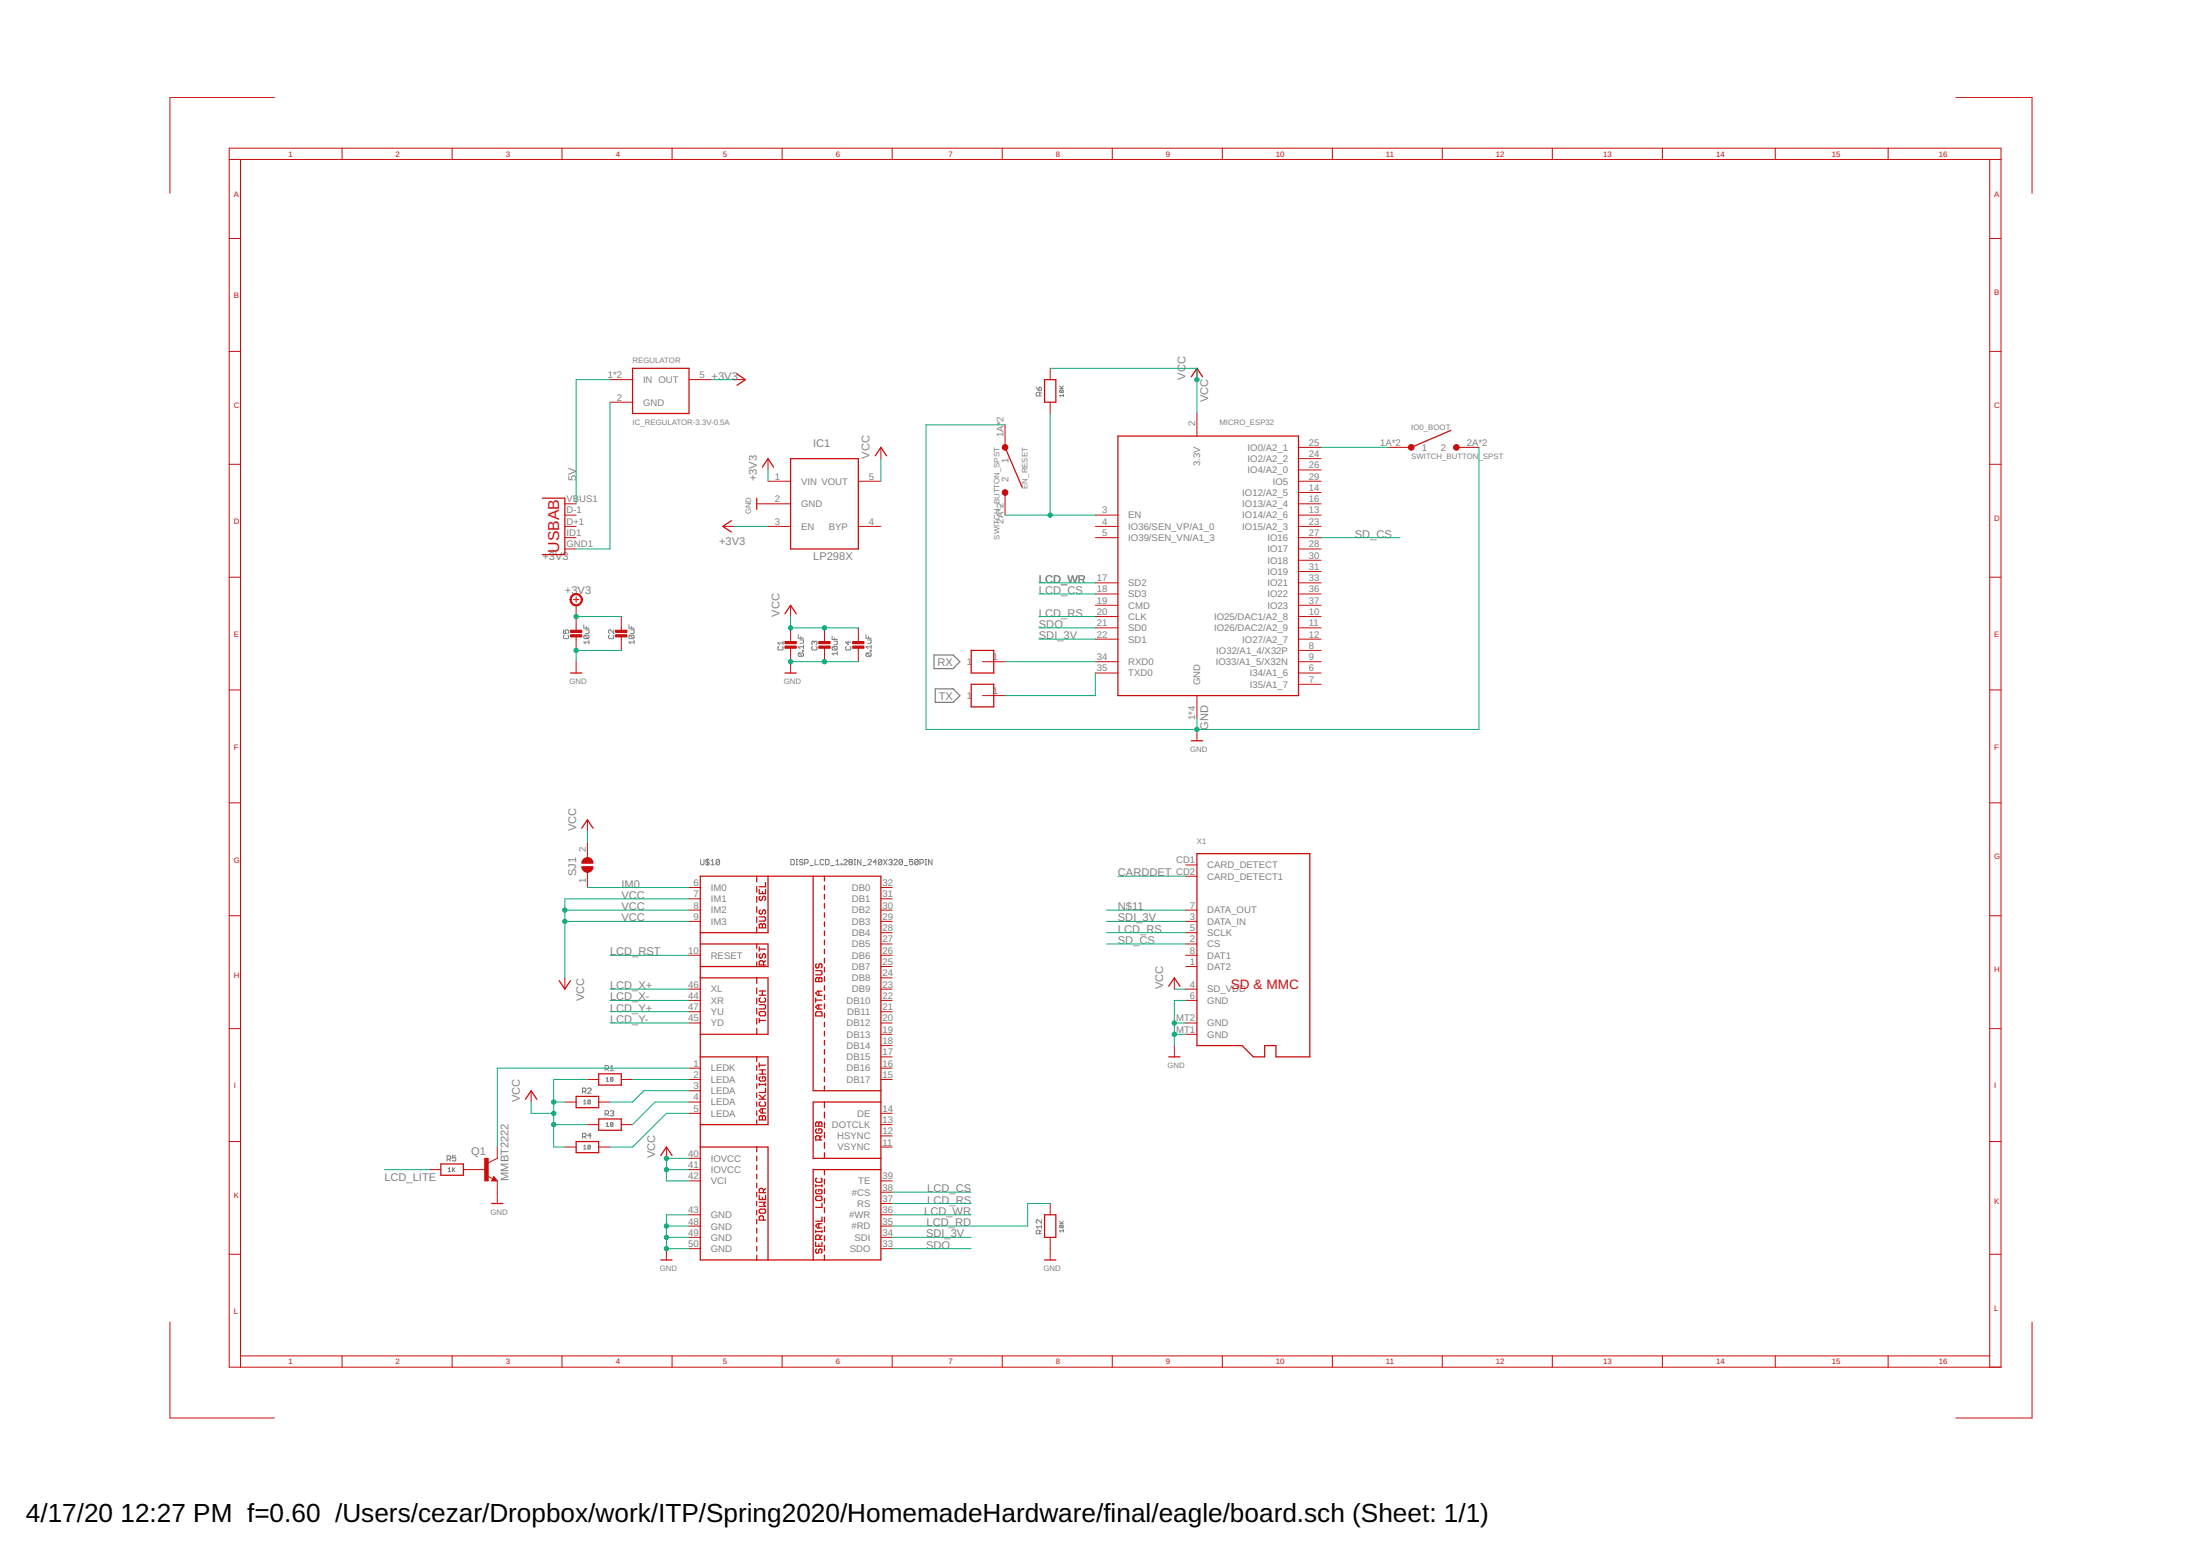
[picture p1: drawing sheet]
<svg xmlns="http://www.w3.org/2000/svg" width="297mm" height="210mm" viewBox="0 0 297 210" stroke-linecap="round" stroke-linejoin="round" font-family="sans-serif">
<g fill="none" stroke="#808080" stroke-width=".14">
<path d="M139.9 52.3l.4 .4M140.4 53.4v-.3l-.1-.1h-.3l-.1 .1v.3h.7M140.4 52.3l.2 .1v.2l-.1 .1h-.2v-.3zM140.6 53l-.2 .2M143.1 52.4h.5M143.1 52.1l.3 .3M143.2 52.7h.3h.1l-.1 .3M143.2 52.7l-.1 .2 .4 .1M143.2 52.7l.3 .3M143.6 53.2v.4M143.6 53.4h-.5l.1 .2M143.6 52.1l-.3 .2"/>
<path d="M76.1 85v.5h.3l-.1-.3 .1-.2h.3l.1 .2-.1 .3M76.2 85.7l-.1 .2v.2l.1 .1h.5l.1-.1v-.2l-.1-.2M78.8 84.3v.5h.7M79 85.7h.4l.1 .2-.1 .3M79 85.7l-.2 .2v.2l.2 .1h.4M79 85.7l.4 .5M79.1 85h.4v.4l-.1 .1h-.3M79.2 84.6v.2M79.5 86.7h-.7l.3 .2M79.5 86.4v.5M82.3 85.7l-.1 .2 .1 .3h.5l.1-.1v-.2l-.1-.2M82.9 85v.5l-.5-.5h-.1l-.1 .2 .1 .3"/>
<path d="M84.9 84.3v.5h.7M85 85.7l-.1 .2v.2l.1 .1h.5M85 85.7h.5l.1 .2-.1 .3M85 85.7l.5 .5M85.2 85h.4v.4l-.1 .1h-.3M85.3 84.6v.2M85.6 86.7h-.7l.3 .2M85.6 86.4v.5M105.1 87.3l-.1 .1 .1 .3h.5l.1-.1v-.2l-.1-.1M105.7 86.6v.4M105.7 86.8h-.7l.3 .2M107.8 85.7v.4h.7"/>
<path d="M107.9 88.1l-.1 .4 .1 .1h.5M107.9 88.1h.5l.1 .2v.2l-.1 .1M107.9 88.1l.5 .5M108 86.4h.5v.3l-.1 .1h-.4M108.1 85.9v.2M108.4 87.8h.1v.1h-.1zM108.5 87.3h-.7l.2 .2M108.5 87.1v.4M109.7 87.3l-.1 .1 .1 .3h.5l.1-.1v-.2l-.1-.1M109.9 86.7l-.1-.1-.2 .1 .1 .3M109.9 86.7l.2-.1 .2 .1v.2l-.1 .1M109.9 86.7v.1"/>
<path d="M112.4 85.9v.4h.7M112.5 87.3h.4l.2 .1v.2l-.2 .1M112.5 87.3l-.1 .1 .1 .3h.4M112.5 87.3l.4 .4M112.6 86.6h.5v.3l-.2 .1h-.3M112.7 86.1v.2M113.1 88.2h-.7l.2 .2M113.1 88v.4M114.3 87.3l-.1 .1 .1 .3h.4l.2-.1v-.2l-.2-.1M114.5 86.6v.4l-.3-.3h.7M116.9 85.7v.4h.7M117 88.1l-.1 .4 .1 .1h.5"/>
<path d="M117 88.1h.5l.1 .2v.2l-.1 .1M117 88.1l.5 .5M117.2 86.4h.4v.3l-.1 .1h-.3M117.3 85.9v.2M117.5 87.8h.1v.1h-.1zM117.6 87.1v.4M117.6 87.3h-.7l.3 .2M94.6 116v.6l.1 .1h.2l.2-.1v-.6M95.5 115.9v.9M95.8 116.1l-.2-.1h-.2l-.1 .2 .1 .2h.2l.2 .2-.2 .1h-.2l-.1-.1M96 116.7h.5M96 116.2l.2-.2v.7"/>
<path d="M97.2 116.1v.5l-.2 .1h-.2l-.1-.1M97.2 116.1l-.2-.1h-.2l-.1 .1v.5M97.2 116.1l-.5 .5M106.8 116h.3l.2 .1v.5l-.2 .1h-.3zM107.5 116.7h.2M107.5 116h.2M107.6 116v.7M108.4 116.1l-.1-.1h-.2l-.2 .2 .2 .2h.2l.1 .2-.1 .1h-.2l-.2-.1M108.6 116.5h.4l.1-.1-.1-.4h-.4v.7M109.3 116.8h.5M110 116v.7h.5M111.2 116.1l-.1-.1h-.2l-.2 .1v.5l.2 .1h.2l.1-.1"/>
<path d="M111.5 116h.3l.1 .1v.5l-.1 .1h-.3zM112.2 116.8h.4M112.9 116.7h.4M112.9 116.2l.2-.2v.7M113.6 116.6h.1v.1h-.1zM113.9 116.1l.1-.1h.3l.1 .1-.5 .6h.5M114.7 116.4l-.1 .1 .1 .2h.3l.1-.1-.1-.2M114.7 116.4l-.1-.2 .1-.2h.3l.1 .1-.1 .3M114.7 116.4h.3M115.3 116.7h.2M115.3 116h.2M115.4 116v.7"/>
<path d="M116.2 116v.7l-.4-.7v.7M116.5 116.8h.4M117.2 116.1l.1-.1h.2l.1 .1-.4 .6h.4M118.3 116.4h-.4l.3-.4v.7M119.1 116.1v.5l-.2 .1h-.2l-.1-.1M119.1 116.1l-.2-.1h-.2l-.1 .1v.5M119.1 116.1l-.5 .5M119.3 116l.5 .7M119.8 116l-.5 .7M120 116.1l.1-.1h.2l.2 .1-.2 .3M120.2 116.4h.1M120.3 116.4l.2 .1-.2 .2h-.2l-.1-.1"/>
<path d="M120.7 116.1l.1-.1h.3l.1 .1-.5 .6h.5M121.9 116.1v.5l-.1 .1h-.3l-.1-.1M121.9 116.1l-.1-.1h-.3l-.1 .1v.5M121.9 116.1l-.5 .5M122.1 116.8h.5M123.3 116h-.5v.4l.2-.2 .3 .2-.2 .3h-.2l-.1-.1M124 116.1v.5l-.2 .1h-.2l-.1-.1M124 116.1l-.2-.1h-.2l-.1 .1v.5M124 116.1l-.5 .5M124.2 116.5h.3l.2-.1v-.3l-.2-.1h-.3v.7M124.9 116.7h.2M124.9 116h.2"/>
<path d="M125 116v.7M125.8 116v.7l-.4-.7v.7M60.4 156.5h.3l.1-.4-.1-.1h-.3v.7M60.5 157.8l.2-.2v.6M60.5 158.2h.4M60.6 156.5l.2 .2M61.1 157.6v.6M61.2 157.9l.2 .3M61.4 157.6l-.3 .4M61.5 156h-.4v.4l.3-.1 .1 .1v.2l-.1 .1-.3-.1M78.7 147.3h.3l.1-.1v-.2l-.1-.1h-.3v.7M78.7 153.4h.3l.1-.1v-.2l-.1-.1h-.3v.7"/>
<path d="M78.8 148.7l.2-.2v.5M78.8 154.7l.2-.1v.5M78.8 149h.3M78.8 155.1h.3M78.9 147.3l.2 .3M78.9 153.4l.2 .3M79.4 147l.1-.1h.2l.1 .1-.4 .6h.4M79.7 148.6l-.1-.1-.2 .1v.3M79.7 148.6v.3l-.1 .1-.2-.1M79.7 154.7l-.1-.1-.2 .1v.3M79.7 154.7v.3l-.1 .1-.2-.1M79.7 148.6l-.3 .3"/>
<path d="M79.7 154.7l-.3 .3M79.8 153.3h-.4l.3-.3v.7M81.7 144.3h.3l.2-.1v-.2l-.2-.2h-.3v.7M81.7 150.4h.3l.2-.1v-.3l-.2-.1h-.3v.7M81.9 145.6l.1-.2v.6M81.9 151.7l.1-.2v.6M81.9 146h.3M81.9 152.1h.3M81.9 144.3l.3 .2M81.9 150.4l.3 .2M82.4 144.1l.2-.3v.7M82.4 144.5h.5"/>
<path d="M82.4 150l.1-.1h.2l.2 .1-.2 .3M82.6 150.3h.1M82.7 150.3l.2 .1-.2 .2h-.2l-.1-.1M82.8 145.5v.4l-.1 .1-.3-.1M82.8 145.5l-.1-.1-.3 .1v.4M82.8 151.6l-.1-.1-.3 .1v.4M82.8 151.6v.4l-.1 .1-.3-.1M82.8 145.5l-.4 .4M82.8 151.6l-.4 .4M140.4 166.5v-.3l-.1-.1-.4 .1v.3h.7M140.6 164.7v.4l-.5-.4-.2 .1v.2l.1 .1M140.6 166.1l-.2 .2"/>
<path d="M140.6 165.6h-.7l.2 .2M140.6 165.4v.4M143.1 165.2h.5M143.1 164.8l.3 .4M143.2 165.4h.3l.1 .1-.1 .2M143.2 165.4l-.1 .3h.4M143.2 165.4l.3 .3M143.6 166.1h-.5l.1 .2M143.6 166v.3M143.6 164.8l-.3 .3"/>
</g>
<path d="M126.1 88.4h2.6l.9 .9-.9 1h-2.6zM126.3 93h2.4l.9 .9-.9 .9h-2.4z" fill="none" stroke="#808080" stroke-width=".17"/>
<g fill="none" stroke="#c90d0c" stroke-width=".17">
<path d="M85.4 49.7h7.6v6.1h-7.6zM99.5 50.5l1.1 .7-1.1 .8M141 51.2h1.6v3.1h-1.6zM150.9 58.9h24.4v35h-24.4zM160.8 50.9l.8-1.2 .8 1.2M195.9 58.1l-5.4 2.3M73.2 67.2h3.1v7.7h-3.1M98.7 70.3l-1.1 .8 1.1 .7M102.2 67.2v1.6M102.9 63.1l.8-1.2 .8 1.2M106.7 61.9h9.2v12.2h-9.2zM118.2 61.5l.7-1.1 .8 1.1"/>
<path d="M135.7 60.4l2.3 5.3M77 90.8h1.5M106 82.8l.7-1.1 .8 1.1M106 90.8h1.5M131.1 87.8h3.1v3h-3.1zM131.1 92.4h3.1v3h-3.1zM160.8 100h1.6M78.5 111.8l.8-1.1 .8 1.1M94.6 118.3h24.3v51.8h-24.3zM102.2 118.3v.7M102.2 119.7v.7M103.4 119.1v.6h-.9"/>
<path d="M103.7 118.3v7.6h-9.1M109.8 118.3v28.9h9.1M111.3 118.3v.6M111.3 119.5v.6M161.6 115.2h15.2v27.5h-4.5v-1.6h-1.5v1.6h-1.6l-1.5-1.6h-6.1zM75.5 132.4l.8 1.1 .7-1.1M94.6 132h9.1v7.6h-9.1M94.6 127.4h9.1v3.1h-9.1M102.2 121v.8M102.2 122.4v.7M102.2 123.8v.7M102.2 125.1v.8"/>
<path d="M102.2 127.4v.6M102.2 128.6v.6M102.2 129.9v.6M102.2 132v.8M102.2 133.4v.7M102.2 134.7v.8M102.2 136.1v.8M102.2 137.5v.7M102.2 138.8v.8M102.5 124.8l.2-.1 .2 .1 .3-.1 .2 .1v.4h-.9zM102.5 120.1v.5h.9v-.5M102.5 127.8v.6"/>
<path d="M102.5 137.5v.5M102.5 123.8h.7l.2 .1v.3l-.2 .1h-.7M102.5 135.6h.7l.2 .2v.2l-.2 .2h-.7M102.5 128.1h.9M102.5 137.8h.9M102.5 134.3h.9M102.5 133.8h.9M102.7 121l-.2 .1v.3l.3 .1 .1-.1v-.3l.3-.1 .2 .1v.3l-.2 .1M102.7 122.8l-.2 .2v.3l.3 .1 .1-.1v-.3l.3-.2 .2 .2v.3l-.2 .1M102.7 128.8l-.2 .1v.3l.3 .1 .1-.1v-.3l.3-.1 .2 .1v.3l-.2 .1M102.7 134.7l-.2 .1v.3l.2 .2h.5l.2-.2v-.3l-.2-.1M102.7 136.5h.5l.2 .2v.3l-.2 .1h-.5l-.2-.1v-.3z"/>
<path d="M102.9 120.3v.3M102.9 124.8v.4M102.9 133.8v.5M103.1 130.3v-.5l-.2-.1h-.2l-.2 .1v.5h.9M103.4 129.7l-.3 .3M110.1 132.1l.2-.1 .3 .1 .2-.1 .2 .1v.4h-.9zM110.1 134.7v.6M110.1 131h.7l.2 .2v.2l-.2 .2h-.7M110.1 135h.9M110.3 130.1l-.2 .1v.3l.3 .2 .2-.2v-.3l.2-.1 .2 .1v.3l-.2 .2M110.3 136.6h.5l.2 .1v.4h-.9v-.4zM110.6 132.1v.4"/>
<path d="M110.6 133.8v.6M110.6 135.7v.5M111 135.7h-.6l-.3 .2 .3 .3h.6M111 133.8h-.6l-.3 .3 .3 .3h.6M111.3 120.7v.7M111.3 122v.6M111.3 123.2v.6M111.3 124.4v.7M111.3 125.7v.6M111.3 126.9v.6M111.3 128.1v.7M111.3 129.3v.7"/>
<path d="M111.3 130.6v.6M111.3 131.8v.7M111.3 133.1v.6M111.3 134.3v.6M111.3 135.5v.6M111.3 136.7v.7M111.3 138v.6M111.3 139.2v.6M157.8 133.1l.8-1.1 .7 1.1M59.5 157.1h3.1v1.5h-3.1zM66.7 159.1l.1 .2h-.3l.2-.3 .3 .3h-.5M71 148.4l.7-1.2 .8 1.2"/>
<path d="M77.8 148h3v1.5h-3zM77.8 154.1h3v1.5h-3zM80.8 144.9h3.1v1.6h-3.1zM80.8 151h3.1v1.6h-3.1zM89.2 156l.8-1.2 .7 1.2M94.6 154.8h9.1v15.3M94.6 142.7h9.1v9.1h-9.1M102.2 142.7v.6M102.2 143.9v.6M102.2 145.1v.6M102.2 146.3v.6M102.2 147.5v.6"/>
<path d="M102.2 148.7v.7M102.2 150v.6M102.2 151.2v.6M102.2 154.8v.7M102.2 156.1v.6M102.2 157.3v.6M102.2 158.5v.6M102.2 159.7v.6M102.5 143.5v.6M102.5 146.2v.3M102.5 150.7l.2-.1 .2 .1 .3-.1 .2 .1v.5h-.9zM102.5 148.4h.9"/>
<path d="M102.5 147.8l.6 .6M102.5 146.4h.9M102.5 145h.9M102.5 144.4h.9M102.5 143.8h.9M102.7 145.4l-.2 .1v.3l.2 .1h.5l.2-.1v-.3l-.2-.1h-.3v.2M102.7 148.7l-.2 .2v.3l.2 .1h.5l.2-.1v-.3l-.2-.2M102.9 144.4v.6M102.9 149.7v.5M102.9 150.7v.5M103.4 146.2v.3M103.4 146.9v.6h-.9"/>
<path d="M103.4 149.7h-.6l-.3 .2 .3 .3h.6M103.4 147.8l-.5 .5M110.1 151.6l.2-.2 .3 .2 .2-.2 .2 .2v.4h-.9zM110.1 159.9v.3M110.3 152.4l-.2 .1v.3l.2 .2h.5l.2-.2v-.3l-.2-.1h-.2v.3M110.3 159l-.2 .2v.2l.2 .2h.5l.2-.2v-.2l-.2-.2M110.6 151.6v.4M110.7 153.9v-.5l-.1-.1h-.3l-.2 .1v.5h.9M111 159.9v.3M111 153.3l-.3 .3M111.3 140.4v.7M111.3 141.7v.6"/>
<path d="M111.3 142.9v.6M111.3 144.1v.7M111.3 145.4v.6M111.3 146.6v.6M111.3 148.8v.7M111.3 150.1v.8M111.3 151.5v.8M111.3 152.9v.7M111.3 154.2v.8M111.3 155.6v.8M111.3 157.9v.7M111.3 159.2v.7"/>
<path d="M118.9 148.8h-9.1v7.6h9.1M118.9 157.9h-9.1v12.2M157.8 142.7h1.5M66.4 162.5h1.5M89.2 170.1h1.5M102.2 160.9v.6M102.2 162.2v.6M102.2 163.4v.6M102.2 164.6v.6M102.2 165.8v.6M102.2 167v.6M102.2 168.3v.6"/>
<path d="M102.2 169.5v.6M102.5 161.4v.5h.9v-.5M102.5 163.3l.2-.1h.5l.2 .1v.3l-.2 .2h-.5l-.2-.2zM102.5 162.3h.9l-.3 .3 .3 .3h-.9M102.9 161.6v.3M103.1 161v-.4l-.2-.2h-.2l-.2 .2v.4h.9M103.1 164.7v-.4l-.2-.2h-.2l-.2 .2v.4h.9M103.4 160.4l-.3 .3M110.1 166.1v.3M110.1 167.7v.5h.9v-.5M110.1 166.2h.9M110.1 160.1h.9"/>
<path d="M110.3 168.6l-.2 .1v.3l.2 .2 .3-.2v-.3l.1-.1 .3 .1v.3l-.2 .2M110.3 160.6l-.2 .1v.3l.2 .1h.5l.2-.1v-.3l-.2-.1h-.2v.2M110.3 161.5h.5l.2 .1v.3l-.2 .2h-.5l-.2-.2v-.3zM110.6 165.2v.6M110.6 167.9v.3M110.7 167.3v-.4l-.1-.2h-.3l-.2 .2v.4h.9M111 162.4v.6h-.9M111 164.3v.5h-.9M111 166.1v.3M111 166.7l-.3 .3M111 165.2h-.6l-.3 .3 .3 .3h.6M111.3 160.4v.7"/>
<path d="M111.3 161.7v.7M111.3 163v.7M111.3 164.3v.7M111.3 165.6v.6M111.3 166.8v.7M111.3 168.1v.7M111.3 169.4v.7M141 170.1h1.6M141 164h1.6v3h-1.6z"/>
</g>
<g fill="none" stroke="#c90d0c" stroke-width=".14">
<path d="M37 13.1h-14.1v13M264.1 13.1h10.3v13M30.9 20h239.3v164.6h-239.3zM30.9 32.2h1.6M30.9 21.5h239.3M32.5 21.5v163.1M46.2 20v1.5M61 20v1.5M75.9 20v1.5M90.7 20v1.5M105.6 20v1.5M120.5 20v1.5"/>
<path d="M135.3 20v1.5M150.2 20v1.5M165 20v1.5M179.9 20v1.5M194.7 20v1.5M209.6 20v1.5M224.5 20v1.5M239.7 20v1.5M254.9 20v1.5M268.6 21.5v163.1M268.6 32.2h1.6M30.9 47.4h1.6"/>
<path d="M82.4 51.2h3M82.4 54.3h3M93 51.2h3.1M99.1 51.2h1.5M135.7 57.3v3.1M141.8 49.7v1.5M141.8 54.3v1.5M161.6 49.7v1.5M161.6 55.8v3.1M268.6 47.4h1.6M30.9 77.9h1.6M30.9 62.7h1.6"/>
<path d="M76.3 68h1.5M76.3 71.1h1.5M76.3 69.5h1.5M76.3 72.6h1.5M76.3 74.1h1.5M97.6 71.1h1.5M102.2 68h4.5M103.7 65h3M103.7 71.1h3M103.7 61.9v1.5M115.9 65h3M115.9 71.1h3"/>
<path d="M118.9 60.4v1.5M135.7 66.5v3M147.9 71.1h3M147.9 69.5h3M147.9 72.6h3M147.9 78.7h3M175.3 65h3.1M175.3 68h3.1M175.3 71.1h3.1M175.3 69.5h3.1M175.3 60.4h3.1M175.3 61.9h3.1"/>
<path d="M175.3 63.4h3.1M175.3 66.5h3.1M175.3 72.6h3.1M175.3 74.1h3.1M175.3 75.6h3.1M175.3 77.2h3.1M175.3 78.7h3.1M187.5 60.4h3M196.6 60.4h3.1M268.6 77.9h1.6M268.6 62.7h1.6M30.9 93.1h1.6"/>
<path d="M77.4 80.9h.8M77.8 80.6v.7M77.8 81.7v3.5M77.8 85.8v2M77.8 89.3v1.5M83.9 83.2v2M83.9 85.8v2M106.7 81.7v1.5M106.7 84.8v1.9M106.7 87.4v3.4M111.3 84.8v1.9M111.3 87.4v1.9"/>
<path d="M115.9 84.8v1.9M115.9 87.4v1.9M132.7 89.3h3M132.7 93.9h3M147.9 83.2h3M147.9 81.7h3M147.9 90.8h3M147.9 80.2h3M147.9 84.8h3M147.9 86.3h3M147.9 89.3h3M161.6 93.9v3"/>
<path d="M161.6 98.5v1.5M175.3 83.2h3.1M175.3 81.7h3.1M175.3 90.8h3.1M175.3 92.4h3.1M175.3 80.2h3.1M175.3 84.8h3.1M175.3 86.3h3.1M175.3 87.8h3.1M175.3 89.3h3.1M268.6 93.1h1.6M30.9 108.4h1.6"/>
<path d="M79.3 110.7v1.5M79.3 113.7v2.1M79.3 117.8v2M93 119.8h1.6M118.9 119.8h1.6M160.1 116.8h1.5M160.1 118.3h1.5M268.6 108.4h1.6M30.9 138.9h1.6M30.9 123.6h1.6M76.3 132v1.5M93 121.3h1.6"/>
<path d="M93 122.9h1.6M93 124.4h1.6M93 128.9h1.6M93 138.1h1.6M93 136.6h1.6M93 135h1.6M93 133.5h1.6M118.9 121.3h1.6M118.9 122.9h1.6M118.9 124.4h1.6M118.9 128.9h1.6M118.9 139.6h1.6"/>
<path d="M118.9 138.1h1.6M118.9 136.6h1.6M118.9 135h1.6M118.9 133.5h1.6M118.9 132h1.6M118.9 130.5h1.6M118.9 127.4h1.6M118.9 125.9h1.6M158.6 132v1.5M160.1 122.9h1.5M160.1 124.4h1.5M160.1 128.9h1.5"/>
<path d="M160.1 139.6h1.5M160.1 138.1h1.5M160.1 135h1.5M160.1 133.5h1.5M160.1 130.5h1.5M160.1 127.4h1.5M160.1 125.9h1.5M268.6 138.9h1.6M268.6 123.6h1.6M30.9 154.1h1.6M58 157.9h1.5M62.6 157.9h3"/>
<path d="M65.8 158.7l.7 .4M66.7 158.8l.4 .6h-.7zM67.1 154.8v1.6l-1.2 .6M67.1 159.4v3.1M71.7 147.2v1.6M76.3 148.8h1.5M76.3 154.8h1.5M79.3 145.7h1.5M79.3 151.8h1.5M80.8 148.8h1.6M80.8 154.8h1.6M83.9 145.7h1.5"/>
<path d="M83.9 151.8h1.5M90 154.8v1.6M93 145.7h1.6M93 148.8h1.6M93 159.4h1.6M93 157.9h1.6M93 144.2h1.6M93 147.2h1.6M93 150.3h1.6M93 156.4h1.6M118.9 145.7h1.6M118.9 151.8h1.6"/>
<path d="M118.9 154.8h1.6M118.9 159.4h1.6M118.9 144.2h1.6M118.9 150.3h1.6M118.9 153.3h1.6M118.9 142.7h1.6M118.9 141.1h1.6M158.6 141.1v1.6M268.6 154.1h1.6M22.9 178.5v12.9h14.1M30.9 169.3h1.6M90 168.6v1.5"/>
<path d="M93 168.6h1.6M93 167h1.6M93 165.5h1.6M93 164h1.6M118.9 168.6h1.6M118.9 167h1.6M118.9 165.5h1.6M118.9 164h1.6M118.9 162.5h1.6M118.9 160.9h1.6M141.8 162.5v1.5M141.8 167v3.1"/>
<path d="M268.6 169.3h1.6M274.4 178.5v12.9h-10.3M32.5 183h236.1M46.2 183v1.6M61 183v1.6M75.9 183v1.6M90.7 183v1.6M105.6 183v1.6M120.5 183v1.6M135.3 183v1.6M150.2 183v1.6M165 183v1.6"/>
<path d="M179.9 183v1.6M194.7 183v1.6M209.6 183v1.6M224.5 183v1.6M239.7 183v1.6M254.9 183v1.6"/>
</g>
<g fill="#c90d0c" stroke="#c90d0c" stroke-width=".14">
<path d="M65.4 156.4h.5v3h-.5z"/>
<path d="M110.6 87.2h1.5v.3h-1.5z"/>
<path d="M110.6 86.6h1.5v.3h-1.5z"/>
<path d="M115.1 87.2h1.5v.3h-1.5z"/>
<path d="M115.1 86.6h1.5v.3h-1.5z"/>
<path d="M106 87.2h1.5v.3h-1.5z"/>
<path d="M106 86.6h1.5v.3h-1.5z"/>
<path d="M77 85.7h1.5v.3h-1.5z"/>
<path d="M77 85.1h1.5v.3h-1.5z"/>
<path d="M83.1 85.7h1.5v.3h-1.5z"/>
<path d="M83.1 85.1h1.5v.3h-1.5z"/>
</g>
<g fill="#c90d0c" stroke="#c90d0c" stroke-width=".14">
<path d="M77.1 80.4a.84 .84 0 0 1 1.4 .1 .84 .84 0 0 1-.4 1.2 .84 .84 0 0 1-1.1-.8h.1a.68 .68 0 0 1 1-.6 .68 .68 0 0 1 .2 1.1 .68 .68 0 0 1-1.1-.2l-.1-.3h-.1z" fill-rule="evenodd"/>
<path d="M78.8 116a.76 .76 0 0 1 .8-.2 .76 .76 0 0 1 .5 .7h-1.6z" fill-rule="evenodd"/>
<path d="M78.5 117h1.6a.76 .76 0 0 1-.8 .8 .76 .76 0 0 1-.8-.8z" fill-rule="evenodd"/>
<circle cx="135.7" cy="60.4" r=".38"/>
<circle cx="135.7" cy="66.5" r=".38"/>
<circle cx="190.5" cy="60.4" r=".38"/>
<circle cx="196.6" cy="60.4" r=".38"/>
</g>
<g fill="none" stroke="#0dab76" stroke-width=".14">
<path d="M82.4 51.2h-4.6v16.8M82.4 54.3v19.8h-4.6M96.1 51.2h3M135.7 57.3h-10.7v41.2h74.7v-38.1M141.8 49.7h19.8v6.1M141.8 55.8v13.7M99.1 71.1h4.6M103.7 63.4v1.6M118.9 61.9v3.1M135.7 69.5h12.2M140.3 78.7h7.6M178.4 72.6h10.6"/>
<path d="M178.4 60.4h9.1M77.8 83.2h6.1M83.9 87.8h-6.1v1.5M106.7 89.3h9.2M106.7 83.2v1.6h9.2M135.7 89.3h12.2M140.3 80.2h7.6M140.3 83.2h7.6M140.3 84.8h7.6M140.3 86.3h7.6M147.9 90.8v3.1h-12.2M161.6 96.9v1.6"/>
<path d="M79.3 112.2v1.5M79.3 119.8h13.7M150.9 118.3h9.2M76.3 124.4h16.7M76.3 122.9h16.7M82.4 138.1h10.6M82.4 135h10.6M82.4 128.9h10.6M82.4 133.5h10.6M82.4 136.6h10.6M93 121.3h-16.7v10.7M149.4 125.9h10.7"/>
<path d="M149.4 124.4h10.7M149.4 122.9h10.7M149.4 127.4h10.7M158.6 139.6h1.5M158.6 138.1h1.5M158.6 133.5h1.5M160.1 135h-1.5v6.1M51.9 157.9h6.1M71.7 148.8v1.5h3.1M74.8 148.8h1.5M74.8 151.8h4.5M79.3 145.7h-4.5v9.1h1.5"/>
<path d="M85.4 145.7h7.6M90 157.9h3M93 156.4h-3v3h3M93 150.3h-3l-4.6 4.5h-3M93 147.2h-6.1l-1.5 1.6h-3M93 148.8h-4.5l-3.1 3M93 144.2h-25.9v10.6M90 167h3M90 165.5h3M93 164h-3v4.6h3M120.5 164h10.6M120.5 168.6h10.6"/>
<path d="M120.5 167h10.6M120.5 160.9h10.6M120.5 162.5h10.6M141.8 162.5h-3.1v3h-18.2"/>
</g>
<g fill="#0dab76" stroke="#0dab76" stroke-width=".14">
<circle cx="106.7" cy="89.3" r=".3"/>
<circle cx="111.3" cy="89.3" r=".3"/>
<circle cx="77.8" cy="87.8" r=".3"/>
<circle cx="90" cy="167" r=".3"/>
<circle cx="90" cy="165.5" r=".3"/>
<circle cx="90" cy="168.6" r=".3"/>
<circle cx="158.6" cy="139.6" r=".3"/>
<circle cx="158.6" cy="138.1" r=".3"/>
<circle cx="161.6" cy="98.5" r=".3"/>
<circle cx="106.7" cy="84.8" r=".3"/>
<circle cx="111.3" cy="84.8" r=".3"/>
<circle cx="90" cy="157.9" r=".3"/>
<circle cx="90" cy="156.4" r=".3"/>
<circle cx="74.8" cy="148.8" r=".3"/>
<circle cx="74.8" cy="151.8" r=".3"/>
<circle cx="74.8" cy="150.3" r=".3"/>
<circle cx="76.3" cy="124.4" r=".3"/>
<circle cx="76.3" cy="122.9" r=".3"/>
<circle cx="161.6" cy="51.2" r=".3"/>
<circle cx="77.8" cy="83.2" r=".3"/>
<circle cx="141.8" cy="69.5" r=".3"/>
</g>
<g font-size="3.5">
<text x="3.5" y="205.4">4/17/20</text>
<text x="16.3" y="205.4">12:27 PM f=0.60 /Users/cezar/Dropbox/work/ITP/Spring2020/HomemadeHardware/final/eagle/board.sch (Sheet: 1/1)</text>
</g>
<text font-size="2.1" fill="#c90d0c" x="75.5" y="74.6" transform="rotate(-90 75.5 74.6)">USBAB</text>
<text font-size="1.8" fill="#c90d0c" x="166.2" y="133.5">SD &amp; MMC</text>
<g font-size="1.5" fill="#808080">
<text x="96.1" y="51.2">+3V3</text>
<text x="160.1" y="51.2" transform="rotate(-90 160.1 51.2)">VCC</text>
<text x="163.1" y="54.3" transform="rotate(-90 163.1 54.3)">VCC</text>
<text x="77.8" y="65" transform="rotate(-90 77.8 65)">5V</text>
<text x="102.2" y="65" transform="rotate(-90 102.2 65)">+3V3</text>
<text x="109.8" y="60.4">IC1</text>
<text x="117.4" y="61.9" transform="rotate(-90 117.4 61.9)">VCC</text>
<text x="73.2" y="75.6">+3V3</text>
<text x="97.1" y="73.6">+3V3</text>
<text x="109.8" y="75.6">LP298X</text>
<text x="182.9" y="72.6">SD_CS</text>
<text x="76.3" y="80.2">+3V3</text>
<text x="105.2" y="83.2" transform="rotate(-90 105.2 83.2)">VCC</text>
<text x="140.3" y="80.2">LCD_CS</text>
<text x="140.3" y="78.7">LCD_WR</text>
<text x="140.3" y="83.2">LCD_RS</text>
<text x="126.6" y="89.9">RX</text>
<text x="140.3" y="86.3">SDI_3V</text>
<text x="140.3" y="84.8">SDO</text>
<text x="126.8" y="94.4">TX</text>
<text x="163.1" y="98.5" transform="rotate(-90 163.1 98.5)">GND</text>
<text x="77.8" y="112.2" transform="rotate(-90 77.8 112.2)">VCC</text>
<text x="77.8" y="118.3" transform="rotate(-90 77.8 118.3)">SJ1</text>
<text x="83.9" y="119.8">IM0</text>
<text x="150.9" y="118.3">CARDDET</text>
<text x="83.9" y="124.4">VCC</text>
<text x="83.9" y="122.8">VCC</text>
<text x="83.9" y="121.3">VCC</text>
<text x="150.9" y="125.9">LCD_RS</text>
<text x="150.9" y="124.4">SDI_3V</text>
<text x="150.9" y="122.8">N$11</text>
<text x="82.4" y="128.9">LCD_RST</text>
<text x="150.9" y="127.4">SD_CS</text>
<text x="78.9" y="135.2" transform="rotate(-90 78.9 135.2)">VCC</text>
<text x="82.4" y="133.5">LCD_X+</text>
<text x="82.4" y="136.6">LCD_Y+</text>
<text x="82.4" y="135">LCD_X-</text>
<text x="157" y="133.5" transform="rotate(-90 157 133.5)">VCC</text>
<text x="82.4" y="138.1">LCD_Y-</text>
<text x="70.2" y="148.8" transform="rotate(-90 70.2 148.8)">VCC</text>
<text x="63.6" y="155.9">Q1</text>
<text x="51.9" y="159.4">LCD_LITE</text>
<text x="68.7" y="159.4" transform="rotate(-90 68.7 159.4)">MMBT2222</text>
<text x="88.5" y="156.4" transform="rotate(-90 88.5 156.4)">VCC</text>
<text x="125.2" y="160.9">LCD_CS</text>
<text x="124.8" y="164">LCD_WR</text>
<text x="125" y="167">SDI_3V</text>
<text x="125.1" y="165.5">LCD_RD</text>
<text x="125.2" y="162.5">LCD_RS</text>
<text x="125" y="168.6">SDO</text>
</g>
<g font-size="1.3" fill="#808080">
<text x="82.1" y="51">1*2</text>
<text x="86.8" y="51.7">IN OUT</text>
<text x="94.4" y="51">5</text>
<text x="83.3" y="54.1">2</text>
<text x="86.8" y="54.7">GND</text>
<text x="135.5" y="59" transform="rotate(-90 135.5 59)">1A*2</text>
<text x="161.4" y="57.5" transform="rotate(-90 161.4 57.5)">2</text>
<text x="104.6" y="64.7">1</text>
<text x="108.1" y="65.4">VIN VOUT</text>
<text x="117.3" y="64.7">5</text>
<text x="136.2" y="62.5" transform="rotate(-90 136.2 62.5)">1</text>
<text x="136.2" y="65.1" transform="rotate(-90 136.2 65.1)">2</text>
<text x="162.1" y="62.9" transform="rotate(-90 162.1 62.9)">3.3V</text>
<text x="168.5" y="60.8">IO0/A2_1</text>
<text x="168.5" y="62.4">IO2/A2_2</text>
<text x="168.5" y="63.9">IO4/A2_0</text>
<text x="171.8" y="65.4">IO5</text>
<text x="176.7" y="60.2">25</text>
<text x="176.7" y="61.7">24</text>
<text x="176.7" y="63.2">26</text>
<text x="176.7" y="64.7">29</text>
<text x="186.4" y="60.2">1A*2</text>
<text x="192" y="60.8">1</text>
<text x="194.5" y="60.8">2</text>
<text x="198" y="60.2">2A*2</text>
<text x="76.5" y="70.8">D+1</text>
<text x="76.5" y="69.3">D-1</text>
<text x="76.5" y="67.8">VBUS1</text>
<text x="104.6" y="67.8">2</text>
<text x="104.6" y="70.8">3</text>
<text x="108.1" y="68.5">GND</text>
<text x="108.1" y="71.5">EN</text>
<text x="111.9" y="71.5">BYP</text>
<text x="117.3" y="70.8">4</text>
<text x="135.5" y="70.7" transform="rotate(-90 135.5 70.7)">2A*2</text>
<text x="148.8" y="69.3">3</text>
<text x="148.8" y="70.8">4</text>
<text x="152.3" y="70">EN</text>
<text x="152.3" y="71.5">IO36/SEN_VP/A1_0</text>
<text x="167.7" y="66.9">IO12/A2_5</text>
<text x="167.7" y="68.5">IO13/A2_4</text>
<text x="167.7" y="70">IO14/A2_6</text>
<text x="167.7" y="71.5">IO15/A2_3</text>
<text x="176.7" y="66.3">14</text>
<text x="176.7" y="67.8">16</text>
<text x="176.7" y="69.3">13</text>
<text x="176.7" y="70.8">23</text>
<text x="76.5" y="73.9">GND1</text>
<text x="76.5" y="72.4">ID1</text>
<text x="148.8" y="72.4">5</text>
<text x="152.3" y="73">IO39/SEN_VN/A1_3</text>
<text x="171.1" y="73">IO16</text>
<text x="171.1" y="74.5">IO17</text>
<text x="171.1" y="76.1">IO18</text>
<text x="171.1" y="77.6">IO19</text>
<text x="176.7" y="72.4">27</text>
<text x="176.7" y="73.9">28</text>
<text x="176.7" y="75.4">30</text>
<text x="176.7" y="76.9">31</text>
<text x="148.1" y="83">20</text>
<text x="148.1" y="81.5">19</text>
<text x="148.1" y="78.5">17</text>
<text x="148.1" y="80">18</text>
<text x="152.3" y="83.7">CLK</text>
<text x="152.3" y="82.2">CMD</text>
<text x="152.3" y="79.1">SD2</text>
<text x="152.3" y="80.6">SD3</text>
<text x="163.9" y="83.7">IO25/DAC1/A2_8</text>
<text x="171.1" y="79.1">IO21</text>
<text x="171.1" y="80.6">IO22</text>
<text x="171.1" y="82.2">IO23</text>
<text x="176.7" y="78.5">33</text>
<text x="176.7" y="80">36</text>
<text x="176.7" y="81.5">37</text>
<text x="176.7" y="83">10</text>
<text x="130.5" y="89.8">1</text>
<text x="134.1" y="89.1">1</text>
<text x="148.1" y="89.1">34</text>
<text x="148.1" y="84.5">21</text>
<text x="148.1" y="86.1">22</text>
<text x="152.3" y="89.8">RXD0</text>
<text x="152.3" y="85.2">SD0</text>
<text x="152.3" y="86.7">SD1</text>
<text x="163.9" y="85.2">IO26/DAC2/A2_9</text>
<text x="164.2" y="89.8">IO33/A1_5/X32N</text>
<text x="164.2" y="88.3">IO32/A1_4/X32P</text>
<text x="167.7" y="86.7">IO27/A2_7</text>
<text x="176.7" y="84.5">11</text>
<text x="176.7" y="86.1">12</text>
<text x="176.7" y="87.6">8</text>
<text x="176.7" y="89.1">9</text>
<text x="130.5" y="94.4">1</text>
<text x="134.1" y="93.7">1</text>
<text x="148.1" y="90.6">35</text>
<text x="152.3" y="91.3">TXD0</text>
<text x="162.1" y="92.5" transform="rotate(-90 162.1 92.5)">GND</text>
<text x="168.7" y="91.3">I34/A1_6</text>
<text x="168.7" y="92.8">I35/A1_7</text>
<text x="176.7" y="90.6">6</text>
<text x="176.7" y="92.2">7</text>
<text x="161.4" y="97.3" transform="rotate(-90 161.4 97.3)">1*4</text>
<text x="79.1" y="119.2" transform="rotate(-90 79.1 119.2)">1</text>
<text x="79.1" y="115" transform="rotate(-90 79.1 115)">2</text>
<text x="93.6" y="119.6">6</text>
<text x="119.2" y="119.6">32</text>
<text x="158.8" y="116.5">CD1</text>
<text x="158.8" y="118.1">CD2</text>
<text x="163" y="117.2">CARD_DETECT</text>
<text x="163" y="118.7">CARD_DETECT1</text>
<text x="93.6" y="121.1">7</text>
<text x="93.6" y="122.6">8</text>
<text x="93.6" y="124.2">9</text>
<text x="96" y="120.3">IM0</text>
<text x="96" y="121.8">IM1</text>
<text x="96" y="123.3">IM2</text>
<text x="96" y="124.8">IM3</text>
<text x="115" y="124.8">DB3</text>
<text x="115" y="123.3">DB2</text>
<text x="115" y="121.8">DB1</text>
<text x="115" y="120.3">DB0</text>
<text x="119.2" y="125.7">28</text>
<text x="119.2" y="124.2">29</text>
<text x="119.2" y="122.6">30</text>
<text x="119.2" y="121.1">31</text>
<text x="160.7" y="124.2">3</text>
<text x="160.7" y="125.7">5</text>
<text x="160.7" y="122.6">7</text>
<text x="163" y="124.8">DATA_IN</text>
<text x="163" y="123.3">DATA_OUT</text>
<text x="92.9" y="128.7">10</text>
<text x="96" y="129.4">RESET</text>
<text x="115" y="130.9">DB7</text>
<text x="115" y="129.4">DB6</text>
<text x="115" y="127.9">DB5</text>
<text x="115" y="126.3">DB4</text>
<text x="119.2" y="131.8">24</text>
<text x="119.2" y="130.3">25</text>
<text x="119.2" y="128.7">26</text>
<text x="119.2" y="127.2">27</text>
<text x="160.7" y="127.2">2</text>
<text x="160.7" y="128.7">8</text>
<text x="160.7" y="130.3">1</text>
<text x="163" y="127.9">CS</text>
<text x="163" y="126.4">SCLK</text>
<text x="163" y="129.4">DAT1</text>
<text x="163" y="130.9">DAT2</text>
<text x="92.9" y="134.8">44</text>
<text x="92.9" y="137.9">45</text>
<text x="92.9" y="133.3">46</text>
<text x="92.9" y="136.3">47</text>
<text x="96" y="135.5">XR</text>
<text x="96" y="134">XL</text>
<text x="96" y="137">YU</text>
<text x="114.3" y="135.5">DB10</text>
<text x="114.4" y="137">DB11</text>
<text x="115" y="134">DB9</text>
<text x="115" y="132.4">DB8</text>
<text x="119.2" y="137.9">20</text>
<text x="119.2" y="136.3">21</text>
<text x="119.2" y="134.8">22</text>
<text x="119.2" y="133.3">23</text>
<text x="158.8" y="137.9">MT2</text>
<text x="160.7" y="134.8">6</text>
<text x="160.7" y="133.3">4</text>
<text x="163" y="135.5">GND</text>
<text x="163" y="134">SD_VDD</text>
<text x="93.6" y="144">1</text>
<text x="96" y="138.5">YD</text>
<text x="114.3" y="143.1">DB15</text>
<text x="114.3" y="141.6">DB14</text>
<text x="114.3" y="140.1">DB13</text>
<text x="114.3" y="138.5">DB12</text>
<text x="119.2" y="144">16</text>
<text x="119.2" y="142.4">17</text>
<text x="119.2" y="140.9">18</text>
<text x="119.2" y="139.4">19</text>
<text x="158.8" y="139.4">MT1</text>
<text x="163" y="140.1">GND</text>
<text x="163" y="138.5">GND</text>
<text x="93.6" y="145.5">2</text>
<text x="93.6" y="147">3</text>
<text x="93.6" y="148.5">4</text>
<text x="96" y="144.6">LEDK</text>
<text x="96" y="146.2">LEDA</text>
<text x="96" y="147.7">LEDA</text>
<text x="96" y="149.2">LEDA</text>
<text x="114.3" y="146.2">DB17</text>
<text x="114.3" y="144.6">DB16</text>
<text x="119.2" y="145.5">15</text>
<text x="93.6" y="150.1">5</text>
<text x="96" y="150.7">LEDA</text>
<text x="112.3" y="152.3">DOTCLK</text>
<text x="113" y="153.8">HSYNC</text>
<text x="113.1" y="155.3">VSYNC</text>
<text x="115.7" y="150.7">DE</text>
<text x="119.2" y="154.6">11</text>
<text x="119.2" y="153.1">12</text>
<text x="119.2" y="151.6">13</text>
<text x="119.2" y="150.1">14</text>
<text x="92.9" y="156.2">40</text>
<text x="92.9" y="157.7">41</text>
<text x="92.9" y="159.2">42</text>
<text x="96" y="156.8">IOVCC</text>
<text x="96" y="158.3">IOVCC</text>
<text x="96" y="159.9">VCI</text>
<text x="115" y="161.4">#CS</text>
<text x="115.9" y="159.9">TE</text>
<text x="119.2" y="160.7">38</text>
<text x="119.2" y="159.2">39</text>
<text x="92.9" y="163.8">43</text>
<text x="92.9" y="165.3">48</text>
<text x="92.9" y="166.8">49</text>
<text x="96" y="164.4">GND</text>
<text x="96" y="166">GND</text>
<text x="96" y="167.5">GND</text>
<text x="114.7" y="164.4">#WR</text>
<text x="115" y="166">#RD</text>
<text x="115.4" y="167.5">SDI</text>
<text x="115.7" y="162.9">RS</text>
<text x="119.2" y="166.8">34</text>
<text x="119.2" y="165.3">35</text>
<text x="119.2" y="163.8">36</text>
<text x="119.2" y="162.2">37</text>
<text x="92.9" y="168.3">50</text>
<text x="96" y="169">GND</text>
<text x="114.7" y="169">SDO</text>
<text x="119.2" y="168.3">33</text>
</g>
<g font-size="1.1" fill="#c90d0c">
<text x="38.9" y="21.2">1</text>
<text x="53.4" y="21.2">2</text>
<text x="68.3" y="21.2">3</text>
<text x="83.1" y="21.2">4</text>
<text x="97.6" y="21.2">5</text>
<text x="112.8" y="21.2">6</text>
<text x="128.1" y="21.2">7</text>
<text x="142.6" y="21.2">8</text>
<text x="157.4" y="21.2">9</text>
<text x="172.3" y="21.2">10</text>
<text x="187.1" y="21.2">11</text>
<text x="202" y="21.2">12</text>
<text x="216.5" y="21.2">13</text>
<text x="231.7" y="21.2">14</text>
<text x="247.3" y="21.2">15</text>
<text x="261.8" y="21.2">16</text>
<text x="31.6" y="26.6">A</text>
<text x="269.2" y="26.6">A</text>
<text x="31.6" y="40.3">B</text>
<text x="269.2" y="39.8">B</text>
<text x="31.6" y="55.1">C</text>
<text x="269.2" y="55.1">C</text>
<text x="31.6" y="70.7">D</text>
<text x="269.2" y="70.3">D</text>
<text x="31.6" y="86">E</text>
<text x="269.2" y="86">E</text>
<text x="31.6" y="101.2">F</text>
<text x="269.2" y="101.2">F</text>
<text x="31.6" y="116.5">G</text>
<text x="269.2" y="116">G</text>
<text x="31.6" y="132">H</text>
<text x="269.2" y="131.2">H</text>
<text x="31.6" y="146.9">I</text>
<text x="269.2" y="146.9">I</text>
<text x="31.6" y="161.7">K</text>
<text x="269.2" y="162.5">K</text>
<text x="31.6" y="177.4">L</text>
<text x="269.2" y="176.9">L</text>
<text x="38.9" y="184.2">1</text>
<text x="53.4" y="184.2">2</text>
<text x="68.3" y="184.2">3</text>
<text x="83.1" y="184.2">4</text>
<text x="97.6" y="184.2">5</text>
<text x="112.8" y="184.2">6</text>
<text x="128.1" y="184.2">7</text>
<text x="142.6" y="184.2">8</text>
<text x="157.4" y="184.2">9</text>
<text x="172.3" y="184.2">10</text>
<text x="187.1" y="184.2">11</text>
<text x="202" y="184.2">12</text>
<text x="216.5" y="184.2">13</text>
<text x="231.7" y="184.2">14</text>
<text x="247.3" y="184.2">15</text>
<text x="261.8" y="184.2">16</text>
</g>
<g font-size="1.1" fill="#808080">
<text x="85.4" y="49">REGULATOR</text>
<text x="85.4" y="57.3">IC_REGULATOR-3.3V-0.5A</text>
<text x="164.6" y="57.3">MICRO_ESP32</text>
<text x="190.6" y="58.1">IO0_BOOT</text>
<text x="138.7" y="66" transform="rotate(-90 138.7 66)">EN_RESET</text>
<text x="190.6" y="61.9">SWITCH_BUTTON_SPST</text>
<text x="101.4" y="69.4" transform="rotate(-90 101.4 69.4)">GND</text>
<text x="134.9" y="72.8" transform="rotate(-90 134.9 72.8)">SWITCH_BUTTON_SPST</text>
<text x="76.9" y="92.4">GND</text>
<text x="105.8" y="92.4">GND</text>
<text x="160.7" y="101.5">GND</text>
<text x="161.6" y="113.9">X1</text>
<text x="157.6" y="144.2">GND</text>
<text x="66.2" y="164">GND</text>
<text x="89.1" y="171.6">GND</text>
<text x="140.9" y="171.6">GND</text>
</g>
</svg>
